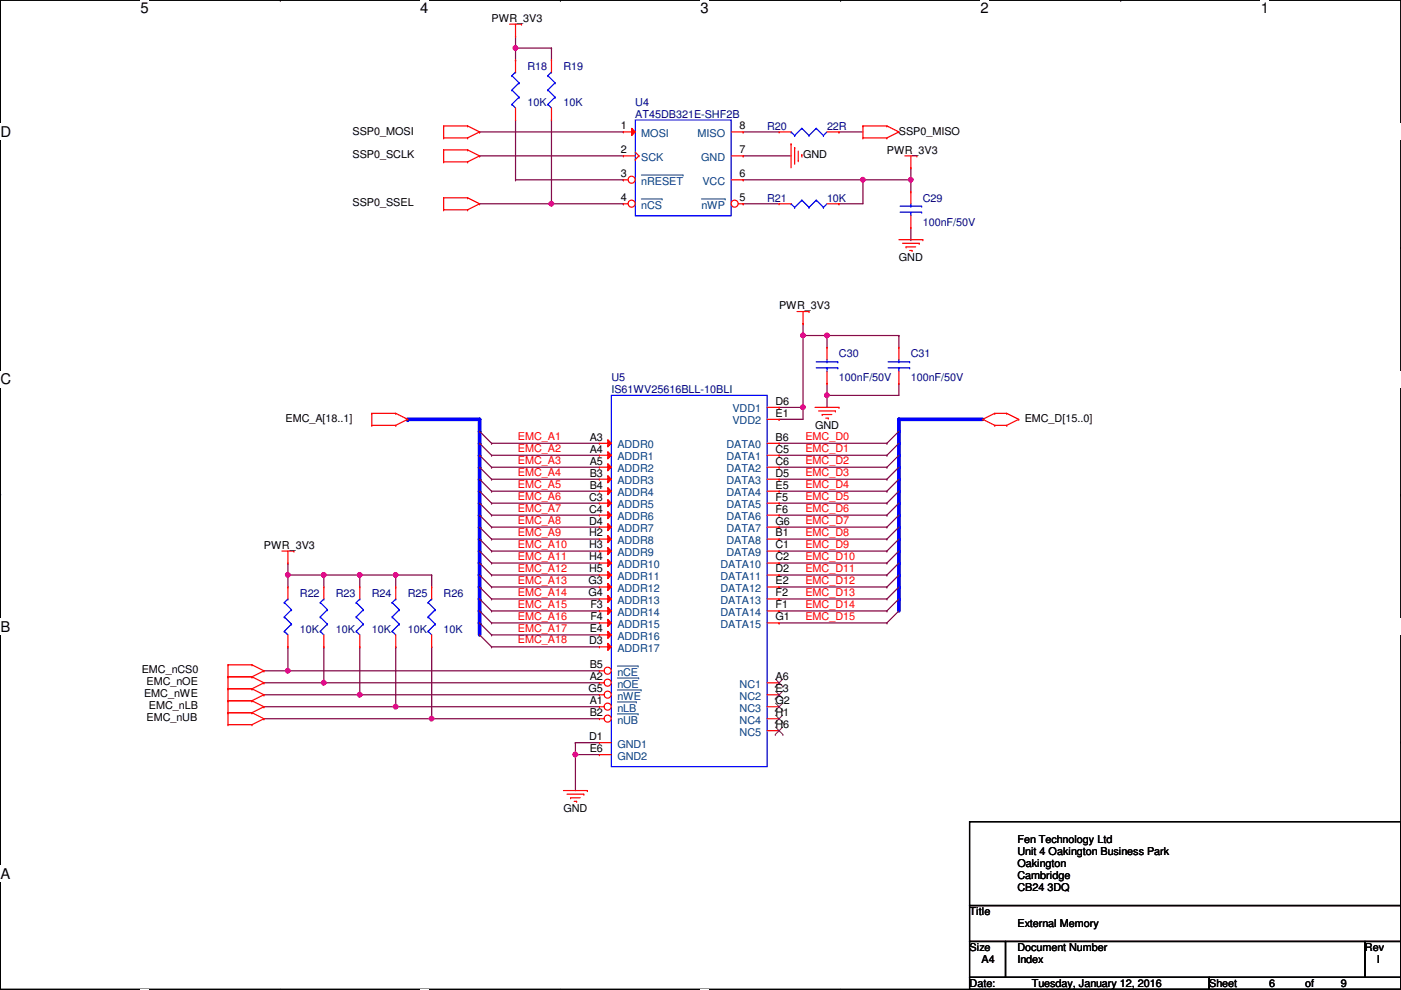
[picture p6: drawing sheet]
<svg xmlns="http://www.w3.org/2000/svg" width="297mm" height="210mm" viewBox="0 0 297 210" stroke-linecap="round" stroke-linejoin="round" font-family="sans-serif">
<path d="M.1 0h296.9v209.8h-296.9z" fill="none" stroke="#000" stroke-width=".25"/>
<g fill="#fff">
<path d="M29.8 0h1.7v3.5h-1.7z"/>
<path d="M29.8 209.8l1.7 .1z"/>
</g>
<path d="M59.4 0h.1M59.4 209.8h.1" fill="none" stroke="#000" stroke-width=".25"/>
<g fill="#fff">
<path d="M89.1 0h1.7v3.5h-1.7z"/>
<path d="M89.1 209.8l1.7 .1z"/>
</g>
<path d="M118.8 0h.1M118.8 209.8h.1" fill="none" stroke="#000" stroke-width=".25"/>
<g fill="#fff">
<path d="M148.5 0h1.7v3.5h-1.7z"/>
<path d="M148.5 209.8l1.7 .1z"/>
</g>
<path d="M178.2 0h.1M178.2 209.8h.1" fill="none" stroke="#000" stroke-width=".25"/>
<g fill="#fff">
<path d="M207.9 0h1.7v3.5h-1.7z"/>
<path d="M207.9 209.8l1.7 .1z"/>
</g>
<path d="M237.6 0h.1M237.6 209.8h.1" fill="none" stroke="#000" stroke-width=".25"/>
<g fill="#fff">
<path d="M267.3 0h1.7v3.5h-1.7z"/>
<path d="M267.3 209.8l1.7 .1z"/>
<path d="M.1 26.2h2.2v3.5h-2.2z"/>
<path d="M297 26.2l.1 3.5z"/>
<path d="M.1 78.7h2.2v3.5h-2.2z"/>
<path d="M297 78.7l.1 3.5z"/>
</g>
<path d="M.1 52.5h.1M297 52.5h.1" fill="none" stroke="#000" stroke-width=".25"/>
<g fill="#fff">
<path d="M.1 131.1h2.1v3.5h-2.1z"/>
<path d="M297 131.1l.1 3.5z"/>
</g>
<path d="M.1 104.9h.1M297 104.9h.1" fill="none" stroke="#000" stroke-width=".25"/>
<path d="M.1 104.9h.1M297 104.9h.1" fill="none" stroke="#000" stroke-width=".21"/>
<g fill="#fff">
<path d="M.1 183.6h2.1v3.5h-2.1z"/>
<path d="M297 183.6l.1 3.5z"/>
</g>
<path d="M.1 157.4h.1M297 157.4h.1" fill="none" stroke="#000" stroke-width=".25"/>
<path d="M122 157.5h.1M122 157.5v10.2M122 157.5h5.1M122 160.1h.1M122 160.1h5.1" fill="none" stroke="#800040" stroke-width=".25"/>
<circle cx="122" cy="160" r=".49" fill="#f0f"/>
<circle cx="122" cy="160" r=".49" fill="none" stroke="#f0f" stroke-width=".25"/>
<path d="M157.6 33.1h.1M157.6 33.1h10.1" fill="none" stroke="#800040" stroke-width=".25"/>
<path d="M86.4 88.9h15.3" fill="none" stroke="#00f" stroke-width=".76"/>
<circle cx="86.4" cy="88.9" r=".38" fill="#00f"/>
<path d="M101.7 88.9v2.6" fill="none" stroke="#00f" stroke-width=".76"/>
<circle cx="101.7" cy="88.9" r=".38" fill="#00f"/>
<path d="M101.7 91.5v2.5" fill="none" stroke="#00f" stroke-width=".76"/>
<circle cx="101.7" cy="91.5" r=".38" fill="#00f"/>
<path d="M101.7 94v2.6" fill="none" stroke="#00f" stroke-width=".76"/>
<circle cx="101.7" cy="94" r=".38" fill="#00f"/>
<path d="M101.7 96.6v2.5" fill="none" stroke="#00f" stroke-width=".76"/>
<circle cx="101.7" cy="96.6" r=".38" fill="#00f"/>
<path d="M101.7 99.1v2.5" fill="none" stroke="#00f" stroke-width=".76"/>
<circle cx="101.7" cy="99.1" r=".38" fill="#00f"/>
<path d="M101.7 101.6v2.6" fill="none" stroke="#00f" stroke-width=".76"/>
<circle cx="101.7" cy="101.6" r=".38" fill="#00f"/>
<path d="M101.7 104.2v2.5" fill="none" stroke="#00f" stroke-width=".76"/>
<circle cx="101.7" cy="104.2" r=".38" fill="#00f"/>
<path d="M101.7 106.7v2.6" fill="none" stroke="#00f" stroke-width=".76"/>
<circle cx="101.7" cy="106.7" r=".38" fill="#00f"/>
<path d="M101.7 109.3v2.5" fill="none" stroke="#00f" stroke-width=".76"/>
<circle cx="101.7" cy="109.3" r=".38" fill="#00f"/>
<path d="M101.7 111.8v2.5" fill="none" stroke="#00f" stroke-width=".76"/>
<circle cx="101.7" cy="111.8" r=".38" fill="#00f"/>
<path d="M101.7 114.3v2.6" fill="none" stroke="#00f" stroke-width=".76"/>
<circle cx="101.7" cy="114.3" r=".38" fill="#00f"/>
<path d="M101.7 116.9v2.5" fill="none" stroke="#00f" stroke-width=".76"/>
<circle cx="101.7" cy="116.9" r=".38" fill="#00f"/>
<path d="M101.7 119.4v2.6" fill="none" stroke="#00f" stroke-width=".76"/>
<circle cx="101.7" cy="119.4" r=".38" fill="#00f"/>
<path d="M101.7 122v2.5" fill="none" stroke="#00f" stroke-width=".76"/>
<circle cx="101.7" cy="122" r=".38" fill="#00f"/>
<path d="M101.7 124.5v2.5" fill="none" stroke="#00f" stroke-width=".76"/>
<circle cx="101.7" cy="124.5" r=".38" fill="#00f"/>
<path d="M101.7 127v2.6" fill="none" stroke="#00f" stroke-width=".76"/>
<circle cx="101.7" cy="127" r=".38" fill="#00f"/>
<path d="M101.7 129.6v2.5" fill="none" stroke="#00f" stroke-width=".76"/>
<circle cx="101.7" cy="129.6" r=".38" fill="#00f"/>
<path d="M101.7 132.1v2.6" fill="none" stroke="#00f" stroke-width=".76"/>
<circle cx="101.7" cy="132.1" r=".38" fill="#00f"/>
<path d="M170.3 68.6h.1M170.3 71.2h.1M170.3 68.6v20.3h-5.1M170.3 71.2h5M190.6 71.2h.1M190.6 71.2v2.5M165.2 88.9h.1M165.2 86.4h.1M165.2 86.4h5.1M170.3 86.4h.1" fill="none" stroke="#800040" stroke-width=".25"/>
<circle cx="170.2" cy="86.4" r=".49" fill="#f0f"/>
<circle cx="170.2" cy="86.4" r=".49" fill="none" stroke="#f0f" stroke-width=".25"/>
<circle cx="170.2" cy="71.1" r=".49" fill="#f0f"/>
<circle cx="170.2" cy="71.1" r=".49" fill="none" stroke="#f0f" stroke-width=".25"/>
<path d="M175.3 71.2h.1M175.3 71.2v2.5M175.3 71.2h15.3" fill="none" stroke="#800040" stroke-width=".25"/>
<circle cx="175.3" cy="71.1" r=".49" fill="#f0f"/>
<circle cx="175.3" cy="71.1" r=".49" fill="none" stroke="#f0f" stroke-width=".25"/>
<path d="M175.3 81.3h.1M175.3 83.9h.1M175.3 81.3v2.6M175.3 83.9h15.3" fill="none" stroke="#800040" stroke-width=".25"/>
<circle cx="175.3" cy="83.8" r=".49" fill="#f0f"/>
<circle cx="175.3" cy="83.8" r=".49" fill="none" stroke="#f0f" stroke-width=".25"/>
<g fill="none" stroke="#800040" stroke-width=".25">
<path d="M165.2 94h.1M165.2 96.6h.1M165.2 99.1h.1M165.2 94h22.8M165.2 96.6h22.8M165.2 99.1h22.8M175.3 83.9h.1M175.3 83.9v2.5M190.6 81.3h.1M190.6 81.3v2.6M165.2 101.6h.1M165.2 104.2h.1"/>
<path d="M165.2 106.7h.1M165.2 109.3h.1M165.2 111.8h.1M165.2 114.3h.1M165.2 116.9h.1M165.2 119.4h.1M165.2 101.6h22.8M165.2 104.2h22.8M165.2 106.7h22.8M165.2 109.3h22.8M165.2 111.8h22.8M165.2 114.3h22.8"/>
<path d="M165.2 116.9h22.8M165.2 119.4h22.8M165.2 122h.1M165.2 124.5h.1M165.2 127h.1M165.2 129.6h.1M165.2 132.1h.1M165.2 122h22.8M165.2 124.5h22.8M165.2 127h22.8M165.2 129.6h22.8M165.2 132.1h22.8"/>
</g>
<path d="M190.6 88.9v2.6" fill="none" stroke="#00f" stroke-width=".76"/>
<circle cx="190.6" cy="88.9" r=".38" fill="#00f"/>
<path d="M190.6 91.5v2.5" fill="none" stroke="#00f" stroke-width=".76"/>
<circle cx="190.6" cy="91.5" r=".38" fill="#00f"/>
<path d="M190.6 94v2.6" fill="none" stroke="#00f" stroke-width=".76"/>
<circle cx="190.6" cy="94" r=".38" fill="#00f"/>
<path d="M190.6 96.6v2.5" fill="none" stroke="#00f" stroke-width=".76"/>
<circle cx="190.6" cy="96.6" r=".38" fill="#00f"/>
<path d="M190.6 99.1v2.5" fill="none" stroke="#00f" stroke-width=".76"/>
<circle cx="190.6" cy="99.1" r=".38" fill="#00f"/>
<path d="M190.6 101.6v2.6" fill="none" stroke="#00f" stroke-width=".76"/>
<circle cx="190.6" cy="101.6" r=".38" fill="#00f"/>
<path d="M190.6 104.2v2.5" fill="none" stroke="#00f" stroke-width=".76"/>
<circle cx="190.6" cy="104.2" r=".38" fill="#00f"/>
<path d="M190.6 106.7v2.6" fill="none" stroke="#00f" stroke-width=".76"/>
<circle cx="190.6" cy="106.7" r=".38" fill="#00f"/>
<path d="M190.6 109.3v2.5" fill="none" stroke="#00f" stroke-width=".76"/>
<circle cx="190.6" cy="109.3" r=".38" fill="#00f"/>
<path d="M190.6 111.8v2.5" fill="none" stroke="#00f" stroke-width=".76"/>
<circle cx="190.6" cy="111.8" r=".38" fill="#00f"/>
<path d="M190.6 114.3v2.6" fill="none" stroke="#00f" stroke-width=".76"/>
<circle cx="190.6" cy="114.3" r=".38" fill="#00f"/>
<path d="M190.6 116.9v2.5" fill="none" stroke="#00f" stroke-width=".76"/>
<circle cx="190.6" cy="116.9" r=".38" fill="#00f"/>
<path d="M190.6 119.4v2.6" fill="none" stroke="#00f" stroke-width=".76"/>
<circle cx="190.6" cy="119.4" r=".38" fill="#00f"/>
<path d="M190.6 122v2.5" fill="none" stroke="#00f" stroke-width=".76"/>
<circle cx="190.6" cy="122" r=".38" fill="#00f"/>
<path d="M190.6 124.5v2.5" fill="none" stroke="#00f" stroke-width=".76"/>
<circle cx="190.6" cy="124.5" r=".38" fill="#00f"/>
<path d="M190.6 127v2.6" fill="none" stroke="#00f" stroke-width=".76"/>
<circle cx="190.6" cy="127" r=".38" fill="#00f"/>
<path d="M190.6 88.9h17.8" fill="none" stroke="#00f" stroke-width=".76"/>
<circle cx="190.6" cy="88.9" r=".38" fill="#00f"/>
<path d="M56 142.3h.1M56 144.8h.1M56 147.4h.1M56 142.3h5M56 144.8h12.7M56 147.4h20.3" fill="none" stroke="#800040" stroke-width=".25"/>
<circle cx="76.3" cy="147.3" r=".49" fill="#f0f"/>
<circle cx="76.3" cy="147.3" r=".49" fill="none" stroke="#f0f" stroke-width=".25"/>
<path d="M56 149.9h.1M56 149.9h27.9" fill="none" stroke="#800040" stroke-width=".25"/>
<circle cx="83.9" cy="149.9" r=".49" fill="#f0f"/>
<circle cx="83.9" cy="149.9" r=".49" fill="none" stroke="#f0f" stroke-width=".25"/>
<path d="M56 152.4h.1M56 152.4h35.5" fill="none" stroke="#800040" stroke-width=".25"/>
<circle cx="91.5" cy="152.4" r=".49" fill="#f0f"/>
<circle cx="91.5" cy="152.4" r=".49" fill="none" stroke="#f0f" stroke-width=".25"/>
<path d="M61 122h.1M61 122h7.7M61 122v2.5M91.5 122h.1M91.5 122v2.5" fill="none" stroke="#800040" stroke-width=".25"/>
<circle cx="61" cy="121.9" r=".49" fill="#f0f"/>
<circle cx="61" cy="121.9" r=".49" fill="none" stroke="#f0f" stroke-width=".25"/>
<path d="M68.7 122h.1M68.7 122v2.5M68.7 122h7.6" fill="none" stroke="#800040" stroke-width=".25"/>
<circle cx="76.3" cy="121.9" r=".49" fill="#f0f"/>
<circle cx="76.3" cy="121.9" r=".49" fill="none" stroke="#f0f" stroke-width=".25"/>
<circle cx="68.6" cy="121.9" r=".49" fill="#f0f"/>
<circle cx="68.6" cy="121.9" r=".49" fill="none" stroke="#f0f" stroke-width=".25"/>
<path d="M76.3 122h.1M76.3 122v2.5M76.3 122h7.6M83.9 122h.1M83.9 122v2.5" fill="none" stroke="#800040" stroke-width=".25"/>
<circle cx="83.9" cy="121.9" r=".49" fill="#f0f"/>
<circle cx="83.9" cy="121.9" r=".49" fill="none" stroke="#f0f" stroke-width=".25"/>
<g fill="none" stroke="#800040" stroke-width=".25">
<path d="M68.7 137.2h.1M68.7 137.2v7.6M76.3 137.2h.1M76.3 137.2v10.2M83.9 122h.1M83.9 137.2h.1M83.9 122h7.6M83.9 137.2v12.7M91.5 137.2h.1M91.5 137.2v15.2M68.7 144.8h.1M68.7 144.8h58.4"/>
<path d="M76.3 147.4h.1M76.3 147.4h50.8M83.9 149.9h.1M83.9 149.9h43.2M91.5 152.4h.1M91.5 152.4h35.6"/>
</g>
<circle cx="68.6" cy="144.8" r=".49" fill="#f0f"/>
<circle cx="68.6" cy="144.8" r=".49" fill="none" stroke="#f0f" stroke-width=".25"/>
<path d="M61 137.2h.1M61 137.2v5.1M61 142.3h.1M61 142.3h66.1" fill="none" stroke="#800040" stroke-width=".25"/>
<circle cx="61" cy="142.3" r=".49" fill="#f0f"/>
<circle cx="61" cy="142.3" r=".49" fill="none" stroke="#f0f" stroke-width=".25"/>
<path d="M157.6 38.1h.1M183 38.1h.1M183 38.1v5.1h-5.1M193.1 35.6h.1M193.1 35.6v2.5h-35.5M157.6 43.2h.1M157.6 43.2h7.6M177.9 43.2h.1M61 119.4h.1M61 119.4v2.6" fill="none" stroke="#800040" stroke-width=".25"/>
<circle cx="193.1" cy="38.1" r=".49" fill="#f0f"/>
<circle cx="193.1" cy="38.1" r=".49" fill="none" stroke="#f0f" stroke-width=".25"/>
<circle cx="182.9" cy="38.1" r=".49" fill="#f0f"/>
<circle cx="182.9" cy="38.1" r=".49" fill="none" stroke="#f0f" stroke-width=".25"/>
<path d="M101.7 28h.1M101.7 33.1h.1M101.7 28h30.5M101.7 33.1h30.5M193.1 38.1h.1M193.1 38.1v2.6M101.7 43.2h15.2M116.9 43.2h.1M193.1 50.8h.1M193.1 48.3v2.5" fill="none" stroke="#800040" stroke-width=".25"/>
<circle cx="116.9" cy="43.2" r=".49" fill="#f0f"/>
<circle cx="116.9" cy="43.2" r=".49" fill="none" stroke="#f0f" stroke-width=".25"/>
<path d="M109.3 10.2h.1M109.3 7.7v2.5M109.3 10.2h7.6M116.9 10.2h.1M116.9 10.2v2.5" fill="none" stroke="#800040" stroke-width=".25"/>
<circle cx="109.3" cy="10.2" r=".49" fill="#f0f"/>
<circle cx="109.3" cy="10.2" r=".49" fill="none" stroke="#f0f" stroke-width=".25"/>
<g fill="none" stroke="#800040" stroke-width=".25">
<path d="M109.3 12.7h.1M109.3 10.2v2.5M109.3 38.1h.1M109.3 25.4v12.7M109.3 38.1h22.9M116.9 25.4v17.8M132.2 38.1h.1M157.6 28h.1M157.6 28h7.6M177.9 28h.1M177.9 28h5.1M116.9 43.2h.1"/>
<path d="M116.9 43.2h15.3M132.2 43.2h.1M101.7 91.5h.1M101.7 94h.1M101.7 96.6h.1M101.7 99.1h.1M101.7 91.5l2.5 2.5M101.7 94l2.5 2.6M101.7 96.6l2.5 2.5M101.7 99.1l2.5 2.5M104.2 94h.1M104.2 96.6h.1"/>
<path d="M104.2 99.1h.1M104.2 94h22.9M104.2 96.6h22.9M104.2 99.1h22.9M188 94h.1M188 96.6h.1M188 99.1h.1M190.6 91.5l-2.6 2.5M190.6 94l-2.6 2.6M190.6 96.6l-2.6 2.5M190.6 99.1l-2.6 2.5M101.7 101.6h.1"/>
<path d="M101.7 104.2h.1M101.7 106.7h.1M101.7 109.3h.1M101.7 111.8h.1M101.7 114.3h.1M101.7 116.9h.1M101.7 119.4h.1M101.7 101.6l2.5 2.6M101.7 104.2l2.5 2.5M101.7 106.7l2.5 2.6M101.7 109.3l2.5 2.5M101.7 111.8l2.5 2.5"/>
<path d="M101.7 114.3l2.5 2.6M101.7 116.9l2.5 2.5M101.7 119.4l2.5 2.6M104.2 101.6h.1M104.2 104.2h.1M104.2 106.7h.1M104.2 109.3h.1M104.2 111.8h.1M104.2 114.3h.1M104.2 116.9h.1M104.2 119.4h.1M104.2 101.6h22.9"/>
<path d="M104.2 104.2h22.9M104.2 106.7h22.9M104.2 109.3h22.9M104.2 111.8h22.9M104.2 114.3h22.9M104.2 116.9h22.9M104.2 119.4h22.9M188 101.6h.1M188 104.2h.1M188 106.7h.1M188 109.3h.1M188 111.8h.1"/>
<path d="M188 114.3h.1M188 116.9h.1M188 119.4h.1M190.6 101.6l-2.6 2.6M190.6 104.2l-2.6 2.5M190.6 106.7l-2.6 2.6M190.6 109.3l-2.6 2.5M190.6 111.8l-2.6 2.5M190.6 114.3l-2.6 2.6M190.6 116.9l-2.6 2.5M190.6 119.4l-2.6 2.6M101.7 122h.1"/>
<path d="M101.7 124.5h.1M101.7 127h.1M101.7 129.6h.1M101.7 132.1h.1M101.7 134.7h.1M101.7 122l2.5 2.5M101.7 124.5l2.5 2.5M101.7 127l2.5 2.6M101.7 129.6l2.5 2.5M101.7 132.1l2.5 2.6M101.7 134.7l2.5 2.5M104.2 137.2h.1"/>
<path d="M104.2 122h.1M104.2 124.5h.1M104.2 127h.1M104.2 129.6h.1M104.2 132.1h.1M104.2 134.7h.1M104.2 137.2h22.9M104.2 122h22.9M104.2 124.5h22.9M104.2 127h22.9M104.2 129.6h22.9M104.2 132.1h22.9"/>
<path d="M104.2 134.7h22.9M188 122h.1M188 124.5h.1M188 127h.1M188 129.6h.1M188 132.1h.1M190.6 122l-2.6 2.5M190.6 124.5l-2.6 2.5M190.6 127l-2.6 2.6M190.6 129.6l-2.6 2.5"/>
</g>
<g fill="none" stroke="#f00" stroke-width=".25">
<path d="M108 5.1h2.6M109.3 7.7h.1M109.3 12.7h.1M109.3 5.1v2.6M109.3 12.7v2.6M110.6 5.1h.1M116.9 12.7h.1M116.9 12.7v2.6M94.1 34.3h.1M94.1 31.8h.1M94.1 29.3h.1M94.1 26.7h.1"/>
<path d="M94.1 31.8h5M94.1 34.3h5M94.1 26.7v2.6M94.1 31.8v2.5M94.1 26.7h5M94.1 29.3h5M99.1 31.8h.1M99.1 34.3h.1M99.1 26.7h.1M99.1 29.3h.1M99.1 31.8l2.6 1.3M99.1 26.7l2.6 1.3"/>
<path d="M101.7 33.1h.1M101.7 28h.1M101.7 33.1l-2.6 1.2M101.7 28l-2.6 1.3M109.3 25.4h.1M109.3 22.9v2.5M116.9 25.4h.1M116.9 22.9v2.5M165.2 28h.1M165.2 28h2.5M167.7 30.5h.1M167.7 30.5v5.1"/>
<path d="M168.5 31.3h.1M168.5 31.3v3.5M169.2 34.1h.1M169.2 32v2.1M170 32.8h.1M170 32.8v.5M175.3 28h2.6M177.9 28h.1M183 29.3h.1M183 26.7h.1M183 26.7h5M183 29.3h5"/>
<path d="M183 26.7v2.6M188 26.7h.1M188 29.3h.1M188 26.7l2.6 1.3M190.6 28h.1M190.6 28l-2.6 1.3M191.9 33.1h2.5M193.1 35.6h.1M193.1 33.1v2.5M194.4 33.1h.1M94.1 44.5h.1M94.1 42h.1"/>
<path d="M94.1 42v2.5M94.1 42h5M94.1 44.5h5M99.1 42h.1M99.1 44.5h.1M99.1 42l2.6 1.2M101.7 43.2h.1M101.7 43.2l-2.6 1.3M165.2 43.2h.1M165.2 43.2h2.5M175.3 43.2h2.6M177.9 43.2h.1"/>
<path d="M190.6 50.8h5.1M191.3 51.6h3.6M192.1 52.4h.1M192.1 52.4h2M192.9 53.1h.5M193.1 40.7h.1M193.1 48.3h.1M193.1 40.7v2.5M193.1 45.8v2.5M193.4 53.1h.1M194.9 51.6h.1M195.7 50.8h.1"/>
<path d="M169 66.1h2.5M170.3 68.6h.1M170.3 66.1v2.5M171.5 66.1h.1M190.6 73.7h.1M190.6 73.7v2.5M190.6 78.8v2.5M78.8 90.2h.1M78.8 87.7h.1M78.8 87.7h5.1M78.8 90.2h5.1M78.8 87.7v2.5"/>
<path d="M83.9 87.7h.1M83.9 90.2h.1M83.9 87.7l2.5 1.2M86.4 88.9h.1M86.4 88.9l-2.5 1.3M172.8 86.4h5.1M173.6 87.2h3.5M174.3 87.9h.1M174.3 87.9h2.1M175.1 88.7h.5M175.6 88.7h.1M177.1 87.2h.1"/>
<path d="M177.9 86.4h.1M190.6 81.3h.1M208.4 88.9h.1M208.4 88.9l2.5 1.3M210.9 87.7h.1M210.9 90.2h.1M210.9 87.7h2.5M210.9 87.7l-2.5 1.2M210.9 90.2h2.5M213.4 87.7h.1M213.4 90.2h.1M213.4 87.7l2.6 1.2"/>
<path d="M216 88.9h.1M216 88.9l-2.6 1.3M59.8 116.9h2.5M61 119.4h.1M61 116.9v2.5M62.3 116.9h.1M61 137.2h.1M61 124.5h.1M61 124.5v2.5M61 134.7v2.5M68.7 137.2h.1M68.7 124.5h.1"/>
<path d="M68.7 124.5v2.5M68.7 134.7v2.5M76.3 137.2h.1M76.3 124.5h.1M76.3 124.5v2.5M76.3 134.7v2.5M83.9 137.2h.1M83.9 124.5h.1M83.9 124.5v2.5M83.9 134.7v2.5M48.3 143.6h.1M48.3 141h.1"/>
<path d="M48.3 146.1h.1M48.3 151.2h.1M48.3 148.6h.1M48.3 153.7h.1M48.3 141h5.1M48.3 143.6h5.1M48.3 141v12.7M48.3 146.1h5.1M48.3 148.6h5.1M48.3 151.2h5.1M48.3 153.7h5.1M53.4 141h.1"/>
<path d="M53.4 143.6h.1M53.4 146.1h.1M53.4 148.6h.1M53.4 151.2h.1M53.4 153.7h.1M53.4 141l2.6 1.3M53.4 143.6l2.6 1.2M53.4 148.6l2.6 1.3M53.4 151.2l2.6 1.2M53.4 146.1l2.6 1.3M56 142.3h.1M56 144.8h.1"/>
<path d="M56 149.9h.1M56 152.4h.1M56 147.4h.1M56 142.3l-2.6 1.3M56 144.8l-2.6 1.3M56 149.9l-2.6 1.3M56 152.4l-2.6 1.3M56 147.4l-2.6 1.2M119.5 167.7h5M120.2 168.4h3.6M121 169.2h.1M121 169.2h2"/>
<path d="M121.7 170h.6M122.3 170h.1M123.8 168.4h.1M124.5 167.7h.1"/>
</g>
<path d="M205.6 174.3h91.4v17.8h-91.4zM205.6 192.1h91.4v7.6h-91.4zM205.6 199.7h7.6v7.6h-7.6zM213.2 199.7h76.2v7.6h-76.2zM289.4 199.7h7.6v7.6h-7.6zM205.6 207.3h50.8v2.5h-50.8zM256.4 207.3h40.6v2.5h-40.6z" fill="none" stroke="#000" stroke-width=".25"/>
<g fill="none" stroke="#00f" stroke-width=".25">
<path d="M108.5 19.1h.1M108.5 16h.1M108.5 19.1l1.6 1.5M108.5 16l1.6 1.6M109.3 15.3h.1M109.3 15.3l-.8 .7M110.1 17.6h.1M110.1 17.6l-1.6 1.5M116.2 19.1h.1M116.2 16h.1M116.2 19.1l1.5 1.5M116.2 16l1.5 1.6"/>
<path d="M116.9 15.3h.1M116.9 15.3l-.7 .7M117.7 17.6h.1M117.7 17.6l-1.5 1.5M108.5 22.1h.1M108.5 22.1l.8 .8M110.1 20.6h.1M110.1 20.6l-1.6 1.5M116.2 22.1h.1M116.2 22.1l.7 .8M117.7 20.6h.1M117.7 20.6l-1.5 1.5"/>
<path d="M134.7 25.4h20.3v20.4h-20.3zM167.7 28h.1M167.7 28l.8 .7M168.5 28.7h.1M170 27.2h.1M170 27.2l1.5 1.5M170 27.2l-1.5 1.5M171.5 28.7h.1M173.1 27.2h.1M173.1 27.2l1.5 1.5M173.1 27.2l-1.6 1.5M174.6 28.7h.1"/>
<path d="M175.3 28l-.7 .7M167.7 43.2h.1M167.7 43.2l.8 .8M168.5 44h.1M170 42.5h.1M170 42.5l1.5 1.5M170 42.5l-1.5 1.5M171.5 44h.1M173.1 42.5h.1M173.1 42.5l1.5 1.5M173.1 42.5l-1.6 1.5M174.6 44h.1"/>
<path d="M175.3 43.2l-.7 .8M190.8 45h4.6M190.8 43.7h4.6M193.1 43.7h.1M193.1 45h.1M193.1 43.2v.5M193.1 45v.8M195.4 45h.1M195.4 43.7h.1M188.3 78h4.6M188.3 76.8h4.6M190.6 76.8h.1"/>
<path d="M190.6 78h.1M190.6 76.2v.6M190.6 78v.8M192.9 78h.1M192.9 76.8h.1M60.3 133.9h.1M60.3 130.9h.1M60.3 127.8h.1M60.3 133.9l.7 .8M60.3 130.9l1.5 1.5M60.3 127.8l1.5 1.5M61 127h.1"/>
<path d="M61 127l-.7 .8M61.8 132.4h.1M61.8 129.3h.1M61.8 132.4l-1.5 1.5M61.8 129.3l-1.5 1.6M67.9 133.9h.1M67.9 130.9h.1M67.9 127.8h.1M67.9 133.9l.8 .8M67.9 130.9l1.5 1.5M67.9 127.8l1.5 1.5M68.7 127h.1"/>
<path d="M68.7 127l-.8 .8M69.4 132.4h.1M69.4 129.3h.1M69.4 132.4l-1.5 1.5M69.4 129.3l-1.5 1.6M75.5 133.9h.1M75.5 130.9h.1M75.5 127.8h.1M75.5 133.9l.8 .8M75.5 130.9l1.5 1.5M75.5 127.8l1.5 1.5M76.3 127h.1"/>
<path d="M76.3 127l-.8 .8M77 132.4h.1M77 129.3h.1M77 132.4l-1.5 1.5M77 129.3l-1.5 1.6M83.1 133.9h.1M83.1 130.9h.1M83.1 127.8h.1M83.1 133.9l.8 .8M83.1 130.9l1.6 1.5M83.1 127.8l1.6 1.5M83.9 127h.1"/>
<path d="M83.9 127l-.8 .8M84.7 132.4h.1M84.7 129.3h.1M84.7 132.4l-1.6 1.5M84.7 129.3l-1.6 1.6"/>
</g>
<path d="M133.9 27.2l.8 .8-.8 .7z" fill="#f00"/>
<path d="M132.2 28h.1M132.2 33.1h.1M132.2 28h2.5M132.2 33.1h2.5M133.9 27.2l.8 .8-.8 .7zM134.7 33.8h.1M134.7 32.3l.8 .8M135.5 33.1h.1M135.5 33.1l-.8 .7" fill="none" stroke="#f00" stroke-width=".25"/>
<circle cx="133.9" cy="38.1" r=".75" fill="#fff"/>
<g fill="none" stroke="#f00" stroke-width=".25">
<path d="M132.2 38.1h.1M132.2 38.1h1"/>
<circle cx="133.9" cy="38.1" r=".75"/>
</g>
<path d="M136 37.1h8.8M144.8 37.1h.1" fill="none" stroke="#004080" stroke-width=".21"/>
<circle cx="133.9" cy="43.2" r=".75" fill="#fff"/>
<g fill="none" stroke="#f00" stroke-width=".25">
<path d="M132.2 43.2h.1M132.2 43.2h1"/>
<circle cx="133.9" cy="43.2" r=".75"/>
</g>
<path d="M136 42.2h4.4M140.4 42.2h.1" fill="none" stroke="#004080" stroke-width=".21"/>
<circle cx="155.8" cy="43.2" r=".75" fill="#fff"/>
<g fill="none" stroke="#f00" stroke-width=".25">
<path d="M155 38.1h2.6M155 33.1h2.6M155 28h2.6M157.6 38.1h.1M157.6 33.1h.1M157.6 28h.1M156.5 43.2h1.1M157.6 43.2h.1M162.6 94h2.6M162.6 96.6h2.6M162.6 99.1h2.6M165.2 94h.1"/>
<path d="M165.2 96.6h.1M165.2 99.1h.1M162.6 101.6h2.6M162.6 104.2h2.6M162.6 106.7h2.6M162.6 109.3h2.6M162.6 111.8h2.6M162.6 114.3h2.6M162.6 116.9h2.6M162.6 119.4h2.6M165.2 101.6h.1M165.2 104.2h.1"/>
<path d="M165.2 106.7h.1M165.2 109.3h.1M165.2 111.8h.1M165.2 114.3h.1M165.2 116.9h.1M165.2 119.4h.1M91.5 137.2h.1M91.5 124.5h.1M91.5 124.5v2.5M91.5 134.7v2.5M162.6 122h2.6M162.6 124.5h2.6"/>
<path d="M162.6 127h2.6M162.6 129.6h2.6M162.6 132.1h2.6M165.2 122h.1M165.2 124.5h.1M165.2 127h.1M165.2 129.6h.1M165.2 132.1h.1"/>
<circle cx="155.8" cy="43.2" r=".75"/>
</g>
<path d="M148.7 42.2h5.1M153.8 42.2h.1" fill="none" stroke="#004080" stroke-width=".21"/>
<g fill="none" stroke="#00f" stroke-width=".25">
<path d="M129.6 83.9h33v78.7h-33zM90.8 133.9h.1M90.8 130.9h.1M90.8 127.8h.1M90.8 133.9l.7 .8M90.8 130.9l1.5 1.5M90.8 127.8l1.5 1.5M91.5 127h.1M91.5 127l-.7 .8M92.3 132.4h.1M92.3 129.3h.1M92.3 132.4l-1.5 1.5"/>
<path d="M92.3 129.3l-1.5 1.6"/>
</g>
<path d="M128.9 93.3l.7 .7-.7 .8z" fill="#f00"/>
<path d="M127.1 94h.1M127.1 94h2.5M128.9 93.3l.7 .7-.7 .8z" fill="none" stroke="#f00" stroke-width=".25"/>
<path d="M128.9 95.8l.7 .8-.7 .7z" fill="#f00"/>
<path d="M127.1 96.6h.1M127.1 96.6h2.5M128.9 95.8l.7 .8-.7 .7z" fill="none" stroke="#f00" stroke-width=".25"/>
<path d="M128.9 98.3l.7 .8-.7 .8z" fill="#f00"/>
<path d="M127.1 99.1h.1M127.1 99.1h2.5M128.9 98.3l.7 .8-.7 .8z" fill="none" stroke="#f00" stroke-width=".25"/>
<path d="M128.9 100.9l.7 .7-.7 .8z" fill="#f00"/>
<path d="M127.1 101.6h.1M127.1 101.6h2.5M128.9 100.9l.7 .7-.7 .8z" fill="none" stroke="#f00" stroke-width=".25"/>
<path d="M128.9 103.4l.7 .8-.7 .7z" fill="#f00"/>
<path d="M127.1 104.2h.1M127.1 104.2h2.5M128.9 103.4l.7 .8-.7 .7z" fill="none" stroke="#f00" stroke-width=".25"/>
<path d="M128.9 106l.7 .7-.7 .8z" fill="#f00"/>
<path d="M127.1 106.7h.1M127.1 106.7h2.5M128.9 106l.7 .7-.7 .8z" fill="none" stroke="#f00" stroke-width=".25"/>
<path d="M128.9 108.5l.7 .8-.7 .7z" fill="#f00"/>
<path d="M127.1 109.3h.1M127.1 109.3h2.5M128.9 108.5l.7 .8-.7 .7z" fill="none" stroke="#f00" stroke-width=".25"/>
<path d="M128.9 111l.7 .8-.7 .8z" fill="#f00"/>
<path d="M127.1 111.8h.1M127.1 111.8h2.5M128.9 111l.7 .8-.7 .8z" fill="none" stroke="#f00" stroke-width=".25"/>
<path d="M128.9 113.6l.7 .7-.7 .8z" fill="#f00"/>
<path d="M127.1 114.3h.1M127.1 114.3h2.5M128.9 113.6l.7 .7-.7 .8z" fill="none" stroke="#f00" stroke-width=".25"/>
<path d="M128.9 116.1l.7 .8-.7 .7z" fill="#f00"/>
<path d="M127.1 116.9h.1M127.1 116.9h2.5M128.9 116.1l.7 .8-.7 .7z" fill="none" stroke="#f00" stroke-width=".25"/>
<path d="M128.9 118.7l.7 .7-.7 .8z" fill="#f00"/>
<path d="M127.1 119.4h.1M127.1 119.4h2.5M128.9 118.7l.7 .7-.7 .8z" fill="none" stroke="#f00" stroke-width=".25"/>
<path d="M128.9 121.2l.7 .8-.7 .7z" fill="#f00"/>
<path d="M127.1 122h.1M127.1 122h2.5M128.9 121.2l.7 .8-.7 .7z" fill="none" stroke="#f00" stroke-width=".25"/>
<path d="M128.9 123.7l.7 .8-.7 .8z" fill="#f00"/>
<path d="M127.1 124.5h.1M127.1 124.5h2.5M128.9 123.7l.7 .8-.7 .8z" fill="none" stroke="#f00" stroke-width=".25"/>
<path d="M128.9 126.3l.7 .7-.7 .8z" fill="#f00"/>
<path d="M127.1 127h.1M127.1 127h2.5M128.9 126.3l.7 .7-.7 .8z" fill="none" stroke="#f00" stroke-width=".25"/>
<path d="M128.9 128.8l.7 .8-.7 .7z" fill="#f00"/>
<path d="M127.1 129.6h.1M127.1 129.6h2.5M128.9 128.8l.7 .8-.7 .7z" fill="none" stroke="#f00" stroke-width=".25"/>
<path d="M128.9 131.4l.7 .7-.7 .8z" fill="#f00"/>
<path d="M127.1 132.1h.1M127.1 132.1h2.5M128.9 131.4l.7 .7-.7 .8z" fill="none" stroke="#f00" stroke-width=".25"/>
<path d="M128.9 133.9l.7 .8-.7 .7z" fill="#f00"/>
<path d="M127.1 134.7h.1M127.1 134.7h2.5M128.9 133.9l.7 .8-.7 .7z" fill="none" stroke="#f00" stroke-width=".25"/>
<path d="M128.9 136.4l.7 .8-.7 .8z" fill="#f00"/>
<g fill="none" stroke="#f00" stroke-width=".25">
<path d="M127.1 137.2h.1M127.1 137.2h2.5M128.9 136.4l.7 .8-.7 .8zM162.6 144.8h2.6M162.6 147.4h2.6M162.6 149.9h2.6M162.6 152.4h2.6M162.6 155h2.6M165.2 144.8h.1M165.2 147.4h.1M165.2 149.9h.1M165.2 152.4h.1"/>
<path d="M165.2 155h.1"/>
</g>
<g fill="none" stroke="#804000" stroke-width=".21">
<path d="M164.4 145.6h.1M164.4 148.2h.1M164.4 150.7h.1M164.4 153.2h.1M164.4 155.8h.1M164.4 144.1l1.6 1.5M164.4 146.6l1.6 1.6M164.4 149.1l1.6 1.6M164.4 151.7l1.6 1.5M164.4 154.2l1.6 1.6M165.9 144.1l-1.5 1.5M165.9 146.6l-1.5 1.6"/>
<path d="M165.9 149.1l-1.5 1.6M165.9 151.7l-1.5 1.5M165.9 154.2l-1.5 1.6M166 145.6h.1M166 148.2h.1M166 150.7h.1M166 153.2h.1M166 155.8h.1"/>
</g>
<circle cx="128.8" cy="149.9" r=".75" fill="#fff"/>
<g fill="none" stroke="#f00" stroke-width=".25">
<path d="M127.1 149.9h.1M127.1 149.9h1"/>
<circle cx="128.8" cy="149.9" r=".75"/>
</g>
<path d="M130.9 148.9h4M134.9 148.9h.1" fill="none" stroke="#004080" stroke-width=".21"/>
<circle cx="128.8" cy="144.8" r=".75" fill="#fff"/>
<g fill="none" stroke="#f00" stroke-width=".25">
<path d="M127.1 144.8h.1M127.1 144.8h1"/>
<circle cx="128.8" cy="144.8" r=".75"/>
</g>
<path d="M130.9 143.8h4.5M135.4 143.8h.1" fill="none" stroke="#004080" stroke-width=".21"/>
<circle cx="128.8" cy="152.4" r=".75" fill="#fff"/>
<g fill="none" stroke="#f00" stroke-width=".25">
<path d="M127.1 152.4h.1M127.1 152.4h1"/>
<circle cx="128.8" cy="152.4" r=".75"/>
</g>
<path d="M130.9 151.4h4.4M135.3 151.4h.1" fill="none" stroke="#004080" stroke-width=".21"/>
<circle cx="128.8" cy="142.3" r=".75" fill="#fff"/>
<g fill="none" stroke="#f00" stroke-width=".25">
<path d="M127.1 142.3h.1M127.1 142.3h1"/>
<circle cx="128.8" cy="142.3" r=".75"/>
</g>
<path d="M130.9 141.3h4.4M135.3 141.3h.1" fill="none" stroke="#004080" stroke-width=".21"/>
<circle cx="128.8" cy="147.3" r=".75" fill="#fff"/>
<g fill="none" stroke="#f00" stroke-width=".25">
<path d="M175.3 73.7h.1M175.3 73.7v2.5M175.3 78.8v2.5M162.6 86.4h2.6M162.6 88.9h2.6M165.2 86.4h.1M165.2 88.9h.1M175.3 81.3h.1M127.1 147.4h.1M127.1 157.5h.1M127.1 147.4h1M127.1 157.5h2.5"/>
<path d="M127.1 160.1h.1M127.1 160.1h2.5"/>
<circle cx="128.8" cy="147.3" r=".75"/>
</g>
<path d="M130.9 146.3h5M135.9 146.3h.1" fill="none" stroke="#004080" stroke-width=".21"/>
<path d="M173.1 78h4.5M173.1 76.8h4.5M175.3 76.8h.1M175.3 78h.1M175.3 76.2v.6M175.3 78v.8M177.6 78h.1M177.6 76.8h.1" fill="none" stroke="#00f" stroke-width=".25"/>
<circle cx="122" cy="160" r=".49" fill="#f0f"/>
<circle cx="122" cy="160" r=".49" fill="none" stroke="#f0f" stroke-width=".25"/>
<circle cx="170.2" cy="86.4" r=".49" fill="#f0f"/>
<circle cx="170.2" cy="86.4" r=".49" fill="none" stroke="#f0f" stroke-width=".25"/>
<circle cx="170.2" cy="71.1" r=".49" fill="#f0f"/>
<circle cx="170.2" cy="71.1" r=".49" fill="none" stroke="#f0f" stroke-width=".25"/>
<circle cx="175.3" cy="71.1" r=".49" fill="#f0f"/>
<circle cx="175.3" cy="71.1" r=".49" fill="none" stroke="#f0f" stroke-width=".25"/>
<circle cx="175.3" cy="83.8" r=".49" fill="#f0f"/>
<circle cx="175.3" cy="83.8" r=".49" fill="none" stroke="#f0f" stroke-width=".25"/>
<circle cx="76.3" cy="147.3" r=".49" fill="#f0f"/>
<circle cx="76.3" cy="147.3" r=".49" fill="none" stroke="#f0f" stroke-width=".25"/>
<circle cx="83.9" cy="149.9" r=".49" fill="#f0f"/>
<circle cx="83.9" cy="149.9" r=".49" fill="none" stroke="#f0f" stroke-width=".25"/>
<circle cx="91.5" cy="152.4" r=".49" fill="#f0f"/>
<circle cx="91.5" cy="152.4" r=".49" fill="none" stroke="#f0f" stroke-width=".25"/>
<circle cx="61" cy="121.9" r=".49" fill="#f0f"/>
<circle cx="61" cy="121.9" r=".49" fill="none" stroke="#f0f" stroke-width=".25"/>
<circle cx="76.3" cy="121.9" r=".49" fill="#f0f"/>
<circle cx="76.3" cy="121.9" r=".49" fill="none" stroke="#f0f" stroke-width=".25"/>
<circle cx="68.6" cy="121.9" r=".49" fill="#f0f"/>
<circle cx="68.6" cy="121.9" r=".49" fill="none" stroke="#f0f" stroke-width=".25"/>
<circle cx="83.9" cy="121.9" r=".49" fill="#f0f"/>
<circle cx="83.9" cy="121.9" r=".49" fill="none" stroke="#f0f" stroke-width=".25"/>
<circle cx="68.6" cy="144.8" r=".49" fill="#f0f"/>
<circle cx="68.6" cy="144.8" r=".49" fill="none" stroke="#f0f" stroke-width=".25"/>
<circle cx="61" cy="142.3" r=".49" fill="#f0f"/>
<circle cx="61" cy="142.3" r=".49" fill="none" stroke="#f0f" stroke-width=".25"/>
<circle cx="193.1" cy="38.1" r=".49" fill="#f0f"/>
<circle cx="193.1" cy="38.1" r=".49" fill="none" stroke="#f0f" stroke-width=".25"/>
<circle cx="182.9" cy="38.1" r=".49" fill="#f0f"/>
<circle cx="182.9" cy="38.1" r=".49" fill="none" stroke="#f0f" stroke-width=".25"/>
<circle cx="116.9" cy="43.2" r=".49" fill="#f0f"/>
<circle cx="116.9" cy="43.2" r=".49" fill="none" stroke="#f0f" stroke-width=".25"/>
<circle cx="109.3" cy="10.2" r=".49" fill="#f0f"/>
<circle cx="109.3" cy="10.2" r=".49" fill="none" stroke="#f0f" stroke-width=".25"/>
<g font-size="3.1">
<text x="29.8" y="2.8">5</text>
<text x="89.1" y="2.8">4</text>
<text x="148.5" y="2.8">3</text>
<text x="207.9" y="2.8">2</text>
<text x="267.3" y="2.8">1</text>
<text x=".1" y="29">D</text>
<text x=".1" y="81.5">C</text>
<text x=".1" y="133.9">B</text>
<text x=".1" y="186.4">A</text>
</g>
<g font-size="2.3">
<text x="104.2" y="4.7">PWR_3V3</text>
<text x="74.8" y="28.5">SSP0_MOSI</text>
<text x="131.7" y="27.4">1</text>
<text x="156.8" y="27.4">8</text>
<text x="190.6" y="28.5">SSP0_MISO</text>
<text x="74.8" y="33.6">SSP0_SCLK</text>
<text x="131.7" y="32.5">2</text>
<text x="156.8" y="32.5">7</text>
<text x="170.3" y="33.6">GND</text>
<text x="188" y="32.6">PWR_3V3</text>
<text x="131.7" y="37.6">3</text>
<text x="156.8" y="37.6">6</text>
<text x="74.8" y="43.8">SSP0_SSEL</text>
<text x="131.7" y="42.7">4</text>
<text x="156.8" y="42.7">5</text>
<text x="190.6" y="55.5">GND</text>
<text x="165.2" y="65.6">PWR_3V3</text>
<text x="60.5" y="89.5">EMC_A[18..1]</text>
<text x="164.4" y="85.9">D6</text>
<text x="164.4" y="88.4">E1</text>
<text x="217.3" y="89.5">EMC_D[15..0]</text>
<text x="125" y="93.5">A3</text>
<text x="164.4" y="93.5">B6</text>
<text x="172.8" y="91">GND</text>
<text x="125" y="96">A4</text>
<text x="125" y="98.6">A5</text>
<text x="125" y="101.1">B3</text>
<text x="164.4" y="96">C5</text>
<text x="164.4" y="98.6">C6</text>
<text x="164.4" y="101.1">D5</text>
<text x="124.9" y="106.2">C3</text>
<text x="125" y="103.6">B4</text>
<text x="164.4" y="103.6">E5</text>
<text x="164.4" y="106.2">F5</text>
<text x="124.9" y="108.7">C4</text>
<text x="124.9" y="111.3">D4</text>
<text x="124.9" y="113.8">H2</text>
<text x="164.4" y="108.7">F6</text>
<text x="164.4" y="111.3">G6</text>
<text x="164.4" y="113.8">B1</text>
<text x="56" y="116.4">PWR_3V3</text>
<text x="124.9" y="116.3">H3</text>
<text x="124.9" y="118.9">H4</text>
<text x="164.4" y="116.3">C1</text>
<text x="164.4" y="118.9">C2</text>
<text x="124.8" y="124">G3</text>
<text x="124.9" y="121.4">H5</text>
<text x="164.4" y="121.4">D2</text>
<text x="164.4" y="124">E2</text>
<text x="124.8" y="126.5">G4</text>
<text x="125.2" y="129">F3</text>
<text x="125.2" y="131.6">F4</text>
<text x="164.4" y="126.5">F2</text>
<text x="164.4" y="129">F1</text>
<text x="164.4" y="131.6">G1</text>
<text x="124.9" y="136.7">D3</text>
<text x="125" y="134.1">E4</text>
<text x="30.1" y="142.8">EMC_nCS0</text>
<text x="125" y="141.7">B5</text>
<text x="30.6" y="147.9">EMC_nWE</text>
<text x="31.1" y="145.4">EMC_nOE</text>
<text x="124.8" y="146.8">G5</text>
<text x="125" y="149.4">A1</text>
<text x="125" y="144.3">A2</text>
<text x="164.4" y="144.3">A6</text>
<text x="164.4" y="146.8">E3</text>
<text x="164.4" y="149.4">G2</text>
<text x="31.1" y="153">EMC_nUB</text>
<text x="31.6" y="150.5">EMC_nLB</text>
<text x="125" y="151.9">B2</text>
<text x="164.4" y="151.9">H1</text>
<text x="164.4" y="154.4">H6</text>
<text x="124.9" y="157">D1</text>
<text x="125" y="159.5">E6</text>
<text x="119.5" y="172.3">GND</text>
<text x="215.7" y="178.9">Fen Technology Ltd</text>
<text x="215.7" y="181.4">Unit 4 Oakington Business Park</text>
<text x="215.7" y="184">Oakington</text>
<text x="215.7" y="186.5">Cambridge</text>
<text x="215.7" y="189.1">CB24 3DQ</text>
<text x="205.6" y="194.1">Title</text>
<text x="215.7" y="196.7">External Memory</text>
<text x="205.6" y="201.8">Size</text>
<text x="215.7" y="201.8">Document Number</text>
<text x="289.4" y="201.8">Rev</text>
<text x="205.6" y="209.4">Date:</text>
<text x="208.1" y="204.3">A4</text>
<text x="215.7" y="204.3">Index</text>
<text x="218.8" y="209.4">Tuesday, January 12, 2016</text>
<text x="256.4" y="209.4">Sheet</text>
<text x="269.1" y="209.4">6</text>
<text x="276.7" y="209.4">of</text>
<text x="284.3" y="209.4">9</text>
<text x="291.9" y="204.3">I</text>
</g>
<g font-size="2.3" fill="#000080">
<text x="111.8" y="14.8">R18</text>
<text x="119.5" y="14.8">R19</text>
<text x="111.8" y="22.4">10K</text>
<text x="119.5" y="22.4">10K</text>
<text x="134.7" y="22.4">U4</text>
<text x="134.7" y="25">AT45DB321E-SHF2B</text>
<text x="162.6" y="27.5">R20</text>
<text x="175.3" y="27.5">22R</text>
<text x="162.6" y="42.8">R21</text>
<text x="175.3" y="42.8">10K</text>
<text x="195.7" y="42.8">C29</text>
<text x="195.7" y="47.8">100nF/50V</text>
<text x="177.9" y="75.8">C30</text>
<text x="193.1" y="75.8">C31</text>
<text x="129.6" y="80.9">U5</text>
<text x="129.6" y="83.4">IS61WV25616BLL-10BLI</text>
<text x="177.9" y="80.9">100nF/50V</text>
<text x="193.1" y="80.9">100nF/50V</text>
<text x="63.6" y="126.6">R22</text>
<text x="71.2" y="126.6">R23</text>
<text x="78.8" y="126.6">R24</text>
<text x="86.4" y="126.6">R25</text>
<text x="94.1" y="126.6">R26</text>
<text x="63.6" y="134.2">10K</text>
<text x="71.2" y="134.2">10K</text>
<text x="78.8" y="134.2">10K</text>
<text x="86.4" y="134.2">10K</text>
<text x="94.1" y="134.2">10K</text>
</g>
<g font-size="2.3" fill="#004080">
<text x="136" y="29">MOSI</text>
<text x="147.9" y="29">MISO</text>
<text x="136" y="34.1">SCK</text>
<text x="148.7" y="34.1">GND</text>
<text x="136" y="39.2">nRESET</text>
<text x="148.9" y="39.2">VCC</text>
<text x="136" y="44.3">nCS</text>
<text x="148.7" y="44.3">nWP</text>
<text x="155.3" y="87.5">VDD1</text>
<text x="130.9" y="95.1">ADDR0</text>
<text x="154" y="95.1">DATA0</text>
<text x="155.3" y="90">VDD2</text>
<text x="130.9" y="97.6">ADDR1</text>
<text x="130.9" y="100.2">ADDR2</text>
<text x="154" y="97.6">DATA1</text>
<text x="154" y="100.2">DATA2</text>
<text x="130.9" y="102.7">ADDR3</text>
<text x="130.9" y="105.2">ADDR4</text>
<text x="130.9" y="107.8">ADDR5</text>
<text x="154" y="102.7">DATA3</text>
<text x="154" y="105.2">DATA4</text>
<text x="154" y="107.8">DATA5</text>
<text x="130.9" y="110.3">ADDR6</text>
<text x="130.9" y="112.9">ADDR7</text>
<text x="154" y="110.3">DATA6</text>
<text x="154" y="112.9">DATA7</text>
<text x="130.9" y="115.4">ADDR8</text>
<text x="130.9" y="117.9">ADDR9</text>
<text x="154" y="115.4">DATA8</text>
<text x="154" y="117.9">DATA9</text>
<text x="130.9" y="120.5">ADDR10</text>
<text x="130.9" y="123">ADDR11</text>
<text x="130.9" y="125.6">ADDR12</text>
<text x="152.7" y="120.5">DATA10</text>
<text x="152.7" y="123">DATA11</text>
<text x="152.7" y="125.6">DATA12</text>
<text x="130.9" y="128.1">ADDR13</text>
<text x="130.9" y="130.6">ADDR14</text>
<text x="152.7" y="128.1">DATA13</text>
<text x="152.7" y="130.6">DATA14</text>
<text x="130.9" y="133.2">ADDR15</text>
<text x="130.9" y="135.7">ADDR16</text>
<text x="152.7" y="133.2">DATA15</text>
<text x="130.9" y="138.3">ADDR17</text>
<text x="130.9" y="143.3">nCE</text>
<text x="130.9" y="145.9">nOE</text>
<text x="130.9" y="148.4">nWE</text>
<text x="156.8" y="145.9">NC1</text>
<text x="156.8" y="148.4">NC2</text>
<text x="130.9" y="151">nLB</text>
<text x="130.9" y="153.5">nUB</text>
<text x="156.8" y="151">NC3</text>
<text x="156.8" y="153.5">NC4</text>
<text x="130.9" y="158.6">GND1</text>
<text x="130.9" y="161.1">GND2</text>
<text x="156.8" y="156">NC5</text>
</g>
<g font-size="2.3" fill="#f00">
<text x="109.8" y="93.3">EMC_A1</text>
<text x="109.8" y="95.8">EMC_A2</text>
<text x="170.8" y="93.3">EMC_D0</text>
<text x="170.8" y="95.8">EMC_D1</text>
<text x="109.8" y="98.4">EMC_A3</text>
<text x="109.8" y="100.9">EMC_A4</text>
<text x="170.8" y="98.4">EMC_D2</text>
<text x="170.8" y="100.9">EMC_D3</text>
<text x="109.8" y="103.5">EMC_A5</text>
<text x="109.8" y="106">EMC_A6</text>
<text x="170.8" y="103.5">EMC_D4</text>
<text x="170.8" y="106">EMC_D5</text>
<text x="109.8" y="108.5">EMC_A7</text>
<text x="109.8" y="111.1">EMC_A8</text>
<text x="109.8" y="113.6">EMC_A9</text>
<text x="170.8" y="108.5">EMC_D6</text>
<text x="170.8" y="111.1">EMC_D7</text>
<text x="170.8" y="113.6">EMC_D8</text>
<text x="109.8" y="116.2">EMC_A10</text>
<text x="109.8" y="118.7">EMC_A11</text>
<text x="170.8" y="116.2">EMC_D9</text>
<text x="170.8" y="118.7">EMC_D10</text>
<text x="109.8" y="121.2">EMC_A12</text>
<text x="109.8" y="123.8">EMC_A13</text>
<text x="170.8" y="121.2">EMC_D11</text>
<text x="170.8" y="123.8">EMC_D12</text>
<text x="109.8" y="126.3">EMC_A14</text>
<text x="109.8" y="128.9">EMC_A15</text>
<text x="109.8" y="131.4">EMC_A16</text>
<text x="170.8" y="126.3">EMC_D13</text>
<text x="170.8" y="128.9">EMC_D14</text>
<text x="170.8" y="131.4">EMC_D15</text>
<text x="109.8" y="136.5">EMC_A18</text>
<text x="109.8" y="133.9">EMC_A17</text>
</g>
</svg>
